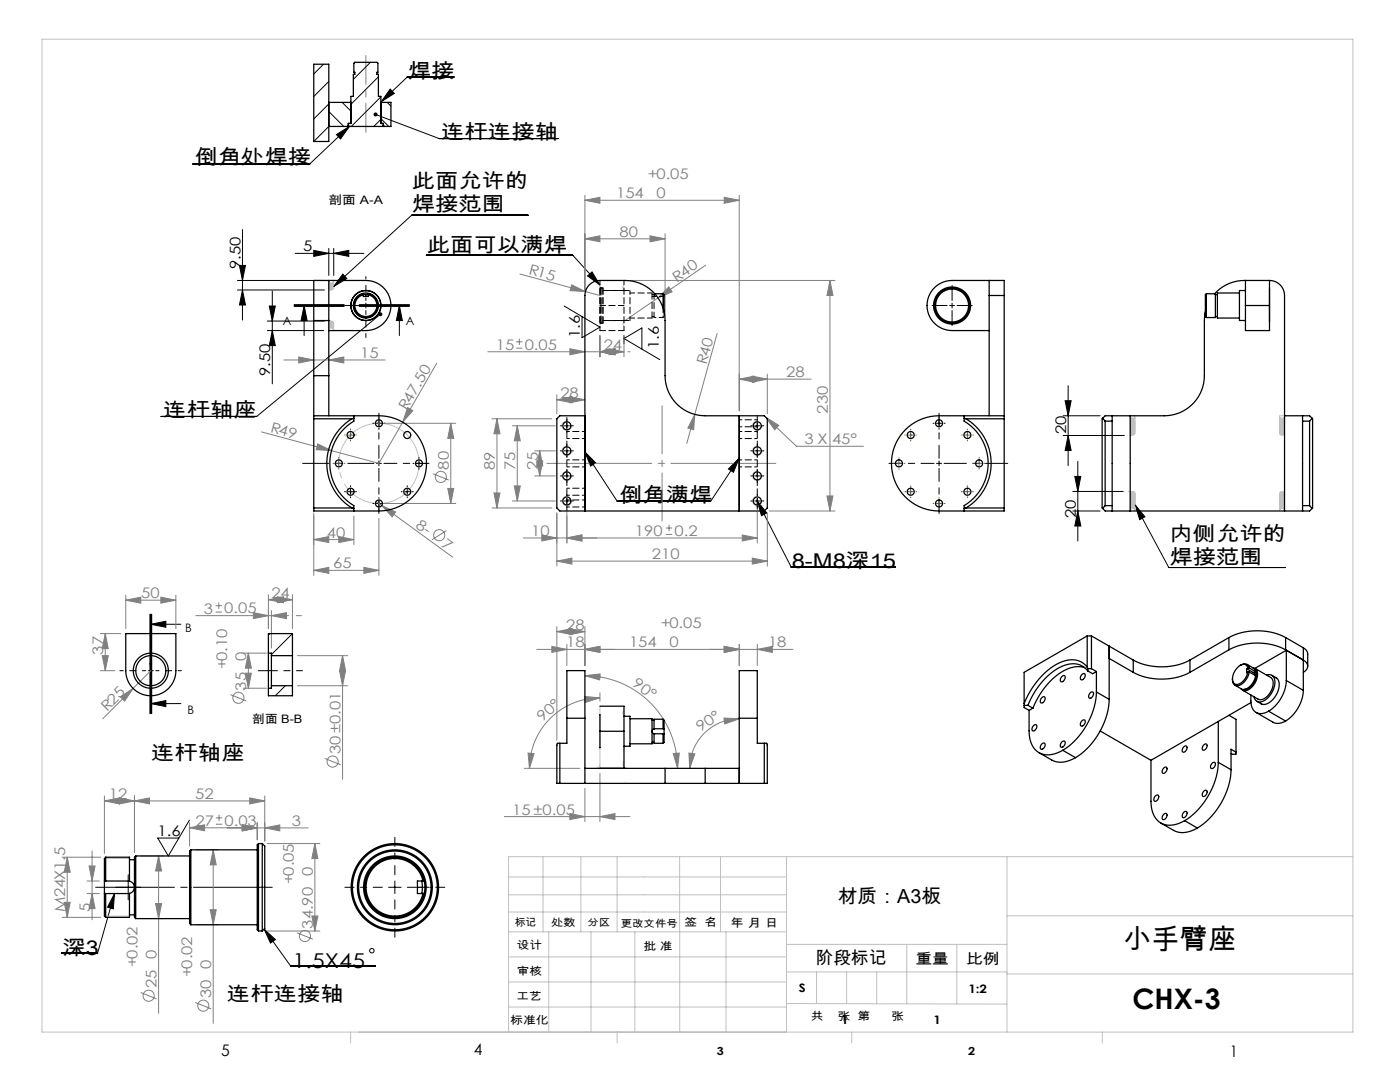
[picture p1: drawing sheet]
<svg xmlns="http://www.w3.org/2000/svg" width="279mm" height="216mm" viewBox="0 0 279 216" stroke-linecap="round" stroke-linejoin="round" font-family="sans-serif">
<g fill="none" stroke="#808080" stroke-width=".2">
<path d="M116.7 40l3-.6v1.2zM116.7 39v19M116.7 40h30.8M144.5 39.4l3 .6-3 .6zM147.5 39v43M103.8 54.7l15.9 4.3M114.1 56.8l2.7 1.4-3-.2zM116.7 47.7l3-.6v1.2zM116.7 47.7h16M125.7 56h40.9M129.7 47.1l3 .6-3 .6zM132.7 46.7v16.3"/>
<path d="M133.5 57.2l.6 1-2.8 1.2zM140.8 52.9l-16.1 11.1M165.6 56v46M165.6 56l.6 3h-1.2zM56.6 71.8h20.3M59.6 71.2l3 .6-3 .6zM65.6 71.8l3-.6v1.2zM87.2 72.5l-11.6 20-23.4-6.3M97.4 70.2h27.1M103 69.5h1.3M103 68.2h1.3M103.6 67.6v1.2"/>
<path d="M111.1 79.8l3-.6v1.2zM111.1 78.8v3.8M111.1 79.8h5.6M113.7 69.6l3 .6-3 .6zM113.7 79.2l3 .6-3 .6zM119.7 70.2l3-.6v1.2zM119.7 67v4.2M121.5 69.6l3 .6-3 .6zM124.5 67v4.2M125.3 70.2h.4M143.1 66.6l-6 21.9M147.5 75.7l3-.6v1.2z"/>
<path d="M147.5 75.7h14.4M150.1 75.1l3 .6-3 .6zM153.1 74.7v7.9M63.4 88.6l2.8 1.3-3.1-.2zM76.6 84.5h14.4M81.3 81.3l1.1 .6-2 2.3zM86.4 94.5l3.2 1.3M89.4 97.5h1.2l-.6 3zM90 84.5v16M90 84.5l.6 3h-1.2zM98.2 83.6h11.9M98.6 98.4h1.2l-.6 3z"/>
<path d="M99.2 83.6v17.8M99.2 83.6l.6 3h-1.2zM102.2 85h8.6M102.2 100h8.6M102.6 97h1.2l-.6 3zM103.2 85v15M103.2 85l.6 3h-1.2zM106.7 90h4.1M106.7 95h4.1M107.1 92h1.2l-.6 3zM107.7 90v5M107.7 90l.6 3h-1.2z"/>
<path d="M138.7 82.7l-.3 3-1.1-.3zM152.8 83.3l2.6 1.6-.8 .9zM152.8 83.3l6.2 5.8h13.3M165 99h1.2l-.6 3zM25.1 119.8l3-.6v1.2zM25.1 118.8v6.6M25.1 119.8h10M32.1 119.2l3 .6-3 .6zM35.1 118.8v6.6M53.6 119.7l3-.6v1.2zM53.6 118.7v6.7M53.6 119.7h4.8"/>
<path d="M55.4 119.1l3 .6-3 .6zM58.4 118.7v6.7M62.6 113.8l3-.6v1.2zM62.6 102.4v12.4M62.6 113.8h13M62.6 107.7l3-.6v1.2zM62.6 107.7h8M67.6 107.1l3 .6-3 .6zM70.6 103v5.7M72.6 113.2l3 .6-3 .6zM75.1 100.1l15.2 11.1M75.6 103.5v11.3"/>
<path d="M76.2 100.9l2.8 1.3-.7 .9zM76.6 100.5h14.4M89.1 105.9l-2.9 1.8M98.2 101.4h11.9M104.4 107.3h46.7M108.1 106.7l3 .6-3 .6zM111.1 112l3-.6v1.2zM111.1 112h42M111.1 102.4v10.6M113.1 107.3l3-.6v1.2zM113.1 102.3v6M132.9 106.6h1.3"/>
<path d="M132.9 105.4h1.3M133.5 104.7v1.3M148.1 106.7l3 .6-3 .6zM150.1 111.4l3 .6-3 .6zM151.1 102.2v6.1M153.1 102.4v10.6M153.5 102h13.1M20 126.4h4.1M20 133.8h2.9M20.4 130.8h1.2l-.6 3zM21 126.4l.6 3h-1.2zM21 126.4v7.4"/>
<path d="M24 139.1l2.6-1.7-1.7 2.5zM30.1 133.8l-9.6 9.6M39.1 122.8h18.5M43 122.1h1.3M43 120.9h1.3M43.7 120.2v1.3M46 138.6l3.2 1.3M48.6 137.3h4.6M48.6 130.3h4.6M49 134.3h1.2l-.6 3zM49.6 130.3v7M49.6 130.3l.6 3h-1.2z"/>
<path d="M50.6 122.2l3 .6-3 .6zM54.2 122.8l3-.6v1.2zM54.2 121.8v7.5M59.1 122.8h1.1M59.4 130.8h10M59.4 136.8h10M67.8 133.8h1.2l-.6 3zM68.4 130.8v24.7M68.4 130.8l.6 3h-1.2zM107.1 129.6h51.2M110.1 129l3 .6-3 .6zM111.1 126l3-.6v1.2z"/>
<path d="M111.1 125v22.7M111.1 126h5.6M113.1 128.6v4.2M113.7 125.4l3 .6-3 .6zM116.7 139l3 .3-2.9 .9zM116.7 134.8l3.1-.3-.1 1.2zM116.7 134.8a18.5 18.5 0 0 1 18.5 18.5M116.7 129.6l3-.6v1.2zM116.7 125v7.8M119.7 139.3a14.1 14.1 0 0 0-14 14M119.7 138.3v1.6M144.5 129l3 .6-3 .6z"/>
<path d="M147.5 128.6v4.2M151.1 129.6l3-.6v1.2zM151.1 128.6v4.2M20.8 159.8l3-.6v1.2zM20.8 158.8v11.5M20.8 159.8h32M23.8 159.2l3 .6-3 .6zM26.8 159.8l3-.6v1.2zM26.8 158.8v11.2M49.8 159.2l3 .6-3 .6zM52.8 158.8v9M64.8 151.3l3.2 1.3"/>
<path d="M104.7 153.3h11M105.4 150.3l1.2 .1-.9 2.9zM116.7 157.3v6.6M119.7 154.3v9.6M134.4 150.4l1.2-.1-.4 3zM137.5 150.3l1.2 .1-1.1 2.9zM144.5 143.3l3 .1-2.8 1.1zM147.5 143.4a9.9 9.9 0 0 0-9.9 9.9M12.4 171h7.7M13.4 171v12M13.4 171l.6 3h-1.2zM17.4 175.8h2.4"/>
<path d="M17.4 178.3h2.4M17.8 172.8h1.2l-.6 3zM18.4 169.8v13.7M18.4 178.3l.6 3h-1.2zM28.1 170.8h4.6M31.7 170.8l.6 3h-1.2zM31.7 170.8v31.4M37.8 165.2l3-.6v1.2zM37.8 165.2h23.7M37.8 164.2v4.6M39.1 169.6h4.4M42.5 169.6v34.6"/>
<path d="M42.5 169.6l.6 3h-1.2zM43.1 164.5h1.3M43.1 163.2h1.3M43.7 162.6v1.2M48.3 164.6l3 .6-3 .6zM51.3 164.2v3.4M52.8 165.2l3-.6v1.2zM53.3 168.3h10.5M62.8 168.3v17.5M62.8 168.3l.6 3h-1.2zM100.6 162.9h25.1M113.7 162.3l3 .6-3 .6z"/>
<path d="M119.7 162.9l3-.6v1.2zM12.4 183h7.7M12.8 180h1.2l-.6 3zM28.1 198l3.2 1.3M28.1 183.3h4.6M31.1 180.3h1.2l-.6 3zM39.1 184.5h4.4M41.9 181.5h1.2l-.6 3zM53.3 185.8h10.5M59.3 186.1l3.1 1.3M62.2 182.8h1.2l-.6 3zM39 200l3.2 1.3"/>
<circle cx="88" cy="95.2" r="1.11"/>
<circle cx="87.7" cy="106.8" r="1.11"/>
<circle cx="47.6" cy="139.2" r="1.11"/>
<circle cx="66.4" cy="152" r="1.11"/>
<circle cx="29.7" cy="198.7" r="1.11"/>
<circle cx="60.9" cy="186.8" r="1.11"/>
<circle cx="40.6" cy="200.7" r="1.11"/>
</g>
<g fill="none" stroke="#000" stroke-width=".2">
<path d="M77.9 17.8l.8 .8-2.6 1.7zM90.6 15.4h-9.3l-5.2 4.9M67.1 26.9l2.6-1.7-1.7 2.5zM69.7 25.2l-7.9 7.5h-23.3M74.9 22.8l12.7 4.8h23.7M47.4 57.9h17.4M47.4 56h17.2M47.8 53h1.2l-.6 3zM48.4 45.8v18.1M48.4 57.9l.6 3h-1.2zM54.3 58.1v18.5M58.9 50.6h13.7"/>
<path d="M62.6 50l3 .6-3 .6zM65.6 49.6v5.4M66.6 50.6l3-.6v1.2zM66.6 49.6v5.4M68.4 54.7l.8 .9-2.6 1.6zM85.1 50.9h29.2l5.4 6M105.4 43h-23.3l-15.5 14.2M117.3 55.1l.8-.8 1.6 2.6zM53.3 64.1h11.5M53.3 66h11.3M53.7 61.1h1.2l-.6 3zM54.3 66l.6 3h-1.2z"/>
<path d="M58.7 61h10M58.7 61.1h10M58.7 60.8h10M60.7 61l.6 3h-1.2zM60.7 61v6M71.7 61h10M71.7 61.1h10M71.7 60.8h10M73 60.5v1M75.9 62.7l-24.7 20.4h-19M79.7 61v6M79.7 61l.6 3h-1.2z"/>
<path d="M112.6 61.1l7.1 4.2-3.5 2.1v-4.2M124.5 67v1.6M128.1 69.7v-4.3l-3.6 2.2 7.2 4.2M189.5 61h1M190 60.5v1M212.6 80h1.2l-.6 3zM213.2 77v15.9M69.5 98.1h1M70 97.6v1M75.1 84.5h1M75.1 92.5h1M75.6 84v1"/>
<path d="M75.6 92v1M75.6 100v1M80.8 98.1h1M81.3 97.6v1M83.1 92.5h1M83.6 92v1M112.6 85h1M112.6 90h1M112.6 95h1M112.6 100h1M113.1 84.5v1M113.1 89.5v1"/>
<path d="M113.1 94.5v1M113.1 99.5v1M116.7 90.2l2.2 2.2-1 .6zM116.7 90.2l6.5 9.8h18.6l5.7-8.6M147.5 91.4l-1.1 2.8-1-.6zM150.6 85h1M150.6 90h1M150.6 95h1M150.6 100h1M151.1 100l6.8 13.2h20.7M151.1 100l1.9 2.4-1 .5zM151.1 84.5v1"/>
<path d="M151.1 89.5v1M151.1 94.5v1M151.1 99.5v1M186.9 84.5h1M186.9 92.5h1M187.4 84v1M187.4 92v1M212.2 86.9h12.2M212.2 83h7.4M213.2 86.9l.6 3h-1.2zM214.1 98.1h10.1M214.5 95.1h1.2l-.6 3z"/>
<path d="M215.1 92.1v15.9M75.1 100.5h1M214.1 102h5.5M215.1 102l.6 3h-1.2zM226.6 100.8l6.7 12.4h23.2M226.6 100.8l1.9 2.3-1.1 .6zM29.6 133.8h1M29.9 122.6v19.8M30.1 124.6h6M30.1 124.6l3-.6v1.2zM30.1 122.6v19.8M30.3 132.5v9.9z"/>
<path d="M30.3 122.6v9.9M30.1 140.4h6M30.1 140.4l3-.6v1.2zM22.9 178.3l-3.4 11.9h-7.2M22.9 178.3l-.3 3-1.1-.3zM24.3 177h2.5M25.6 175.8v2.5M37.8 163.7l-4.2 7.1-2.1-3.6h4.2M77.6 177h2.5M78.8 175.8v2.5M52.7 185.4l2.3 2.1-1 .7zM52.7 185.4l5.3 7.3h16.9"/>
<circle cx="74.2" cy="189.7" r=".44"/>
</g>
<path d="M83.3 90.1a8 8 0 0 0-13.4-3.2 8 8 0 0 0 3.7 13.3 8 8 0 0 0 9.8-9.7l-.1-.4" fill="none" stroke="#c0c0c0" stroke-width=".2" stroke-dasharray="30.5 1.3 1.3 1.3" stroke-dashoffset="7.3" stroke-linecap="butt"/>
<g fill="none" stroke="#c0c0c0" stroke-width=".2">
<path d="M8.4 7.8h261.6v198.1h-261.6zM70 19.9l-.2 .5M76 19.9l.2 .5M65.6 56h1a.5 .5 0 0 1-.5 .5 .5 .5 0 0 1-.5-.5zM65.6 56.2a.5 .5 0 0 0 .5 .5 .5 .5 0 0 0 .5-.5M65.6 56.4a.5 .5 0 0 0 .5 .5 .5 .5 0 0 0 .5-.5M65.6 56.6a.5 .5 0 0 0 .5 .5 .5 .5 0 0 0 .5-.5M65.6 56.8a.5 .5 0 0 0 .5 .5 .5 .5 0 0 0 .5-.5M65.6 57a.5 .5 0 0 0 .5 .5 .5 .5 0 0 0 .5-.5M65.6 57.2a.5 .5 0 0 0 .5 .5 .5 .5 0 0 0 .5-.5M65.6 57.4a.5 .5 0 0 0 .5 .5 .5 .5 0 0 0 .5-.5M65.8 57.9h.3"/>
<path d="M124.5 56.8a.66 .66 0 0 0-.1 .7 .66 .66 0 0 0 .5 .5M65.6 64.6a.5 .5 0 0 1 .5-.5 .5 .5 0 0 1 .5 .5M65.6 64.8a.5 .5 0 0 1 .5-.5 .5 .5 0 0 1 .5 .5M65.6 65a.5 .5 0 0 1 .5-.5 .5 .5 0 0 1 .5 .5M65.6 65.2a.5 .5 0 0 1 .5-.5 .5 .5 0 0 1 .5 .5M65.6 65.4a.5 .5 0 0 1 .5-.5 .5 .5 0 0 1 .5 .5M65.6 65.6a.5 .5 0 0 1 .5-.5 .5 .5 0 0 1 .5 .5M65.6 65.8a.5 .5 0 0 1 .5-.5 .5 .5 0 0 1 .5 .5M65.6 66a.5 .5 0 0 1 .5-.5 .5 .5 0 0 1 .5 .5M65.8 64.1h.3M124.9 64a.62 .62 0 0 0-.5 .4 .62 .62 0 0 0 .1 .6M113.1 84a.93 .93 0 0 0-.9 1 .93 .93 0 0 0 .9 .9 .93 .93 0 0 0 1-.9"/>
<path d="M113.1 89a.93 .93 0 0 0-.9 1 .93 .93 0 0 0 .9 .9 .93 .93 0 0 0 1-.9M113.1 94a.93 .93 0 0 0-.9 1 .93 .93 0 0 0 .9 .9 .93 .93 0 0 0 1-.9M113.1 99a.93 .93 0 0 0-.9 1 .93 .93 0 0 0 .9 .9 .93 .93 0 0 0 1-.9M151.1 84a.93 .93 0 0 0-.9 1 .93 .93 0 0 0 .9 .9 .93 .93 0 0 0 1-.9M151.1 89a.93 .93 0 0 0-.9 1 .93 .93 0 0 0 .9 .9 .93 .93 0 0 0 1-.9M151.1 94a.93 .93 0 0 0-.9 1 .93 .93 0 0 0 .9 .9 .93 .93 0 0 0 1-.9M151.1 99a.93 .93 0 0 0-.9 1 .93 .93 0 0 0 .9 .9 .93 .93 0 0 0 1-.9M225.2 98.1h.9M225.4 86.9h.7M225.6 83h.9a.48 .48 0 0 1-.5 .4 .48 .48 0 0 1-.4-.4zM225.6 98.6a.5 .5 0 0 1 .5-.5 .5 .5 0 0 1 .5 .5M225.6 98.8a.5 .5 0 0 1 .5-.5 .5 .5 0 0 1 .5 .5"/>
<path d="M225.6 99a.5 .5 0 0 1 .5-.5 .5 .5 0 0 1 .5 .5M225.6 99.2a.5 .5 0 0 1 .5-.5 .5 .5 0 0 1 .5 .5M225.6 99.4a.5 .5 0 0 1 .5-.5 .5 .5 0 0 1 .5 .5M225.6 99.6a.5 .5 0 0 1 .5-.5 .5 .5 0 0 1 .5 .5M225.6 99.8a.5 .5 0 0 1 .5-.5 .5 .5 0 0 1 .5 .5M225.6 100a.5 .5 0 0 1 .5-.5 .5 .5 0 0 1 .5 .5M225.6 83.2a.48 .48 0 0 0 .4 .4 .48 .48 0 0 0 .5-.4M225.6 83.4a.48 .48 0 0 0 .4 .4 .48 .48 0 0 0 .5-.4M225.6 83.6a.48 .48 0 0 0 .4 .4 .48 .48 0 0 0 .5-.4M225.6 83.8a.48 .48 0 0 0 .4 .4 .48 .48 0 0 0 .5-.4M225.6 84a.48 .48 0 0 0 .4 .4 .48 .48 0 0 0 .5-.4M225.6 84.1a.48 .48 0 0 0 .4 .5 .48 .48 0 0 0 .5-.5"/>
<path d="M225.6 84.3a.48 .48 0 0 0 .4 .5 .48 .48 0 0 0 .5-.5M225.6 84.5a.48 .48 0 0 0 .4 .5 .48 .48 0 0 0 .5-.5M225.6 84.7a.48 .48 0 0 0 .4 .5 .48 .48 0 0 0 .5-.5M225.6 84.9a.48 .48 0 0 0 .4 .5 .48 .48 0 0 0 .5-.5M225.6 85.1a.48 .48 0 0 0 .5 .5 .48 .48 0 0 0 .4-.5M225.6 85.3a.48 .48 0 0 0 .5 .5 .48 .48 0 0 0 .4-.5M225.6 85.5a.48 .48 0 0 0 .5 .5 .48 .48 0 0 0 .4-.5M225.6 85.7a.48 .48 0 0 0 .5 .5 .48 .48 0 0 0 .4-.5M225.6 85.9a.48 .48 0 0 0 .5 .5 .48 .48 0 0 0 .4-.5M225.6 86.1a.48 .48 0 0 0 .5 .5 .48 .48 0 0 0 .4-.5M225.6 86.3a.48 .48 0 0 0 .5 .5 .48 .48 0 0 0 .4-.5M255.4 100a.5 .5 0 0 1 .5-.5 .5 .5 0 0 1 .5 .5"/>
<path d="M255.4 99.8a.5 .5 0 0 1 .5-.5 .5 .5 0 0 1 .5 .5M255.4 99.6a.5 .5 0 0 1 .5-.5 .5 .5 0 0 1 .5 .5M255.4 99.4a.5 .5 0 0 1 .5-.5 .5 .5 0 0 1 .5 .5M255.4 99.2a.5 .5 0 0 1 .5-.5 .5 .5 0 0 1 .5 .5M255.4 99a.5 .5 0 0 1 .5-.5 .5 .5 0 0 1 .5 .5M255.4 98.8a.5 .5 0 0 1 .5-.5 .5 .5 0 0 1 .5 .5M255.4 98.6a.5 .5 0 0 1 .5-.5 .5 .5 0 0 1 .5 .5M255.4 86.4a.5 .5 0 0 0 .5 .5 .5 .5 0 0 0 .5-.5M255.4 86.2a.5 .5 0 0 0 .5 .5 .5 .5 0 0 0 .5-.5M255.4 86a.5 .5 0 0 0 .5 .5 .5 .5 0 0 0 .5-.5M255.4 85.8a.5 .5 0 0 0 .5 .5 .5 .5 0 0 0 .5-.5M255.4 85.6a.5 .5 0 0 0 .5 .5 .5 .5 0 0 0 .5-.5"/>
<path d="M255.4 85.4a.5 .5 0 0 0 .5 .5 .5 .5 0 0 0 .5-.5M255.4 85.2a.5 .5 0 0 0 .5 .5 .5 .5 0 0 0 .5-.5M255.4 85a.5 .5 0 0 0 .5 .5 .5 .5 0 0 0 .5-.5M255.4 84.8a.5 .5 0 0 0 .5 .5 .5 .5 0 0 0 .5-.5M255.4 84.6a.5 .5 0 0 0 .5 .5 .5 .5 0 0 0 .5-.5M255.4 84.4a.5 .5 0 0 0 .5 .5 .5 .5 0 0 0 .5-.5M255.4 84.2a.5 .5 0 0 0 .5 .5 .5 .5 0 0 0 .5-.5M255.4 84a.5 .5 0 0 0 .5 .5 .5 .5 0 0 0 .5-.5M255.4 83.8a.5 .5 0 0 0 .5 .5 .5 .5 0 0 0 .5-.5M255.4 83.6a.5 .5 0 0 0 .5 .5 .5 .5 0 0 0 .5-.5M255.4 83.4a.5 .5 0 0 0 .5 .5 .5 .5 0 0 0 .5-.5M255.4 83.2a.5 .5 0 0 0 .5 .5 .5 .5 0 0 0 .5-.5"/>
<path d="M255.4 83h1a.5 .5 0 0 1-.5 .5 .5 .5 0 0 1-.5-.5zM225.6 100.2a.5 .5 0 0 1 .5-.5 .5 .5 0 0 1 .5 .5M225.6 100.4a.5 .5 0 0 1 .5-.5 .5 .5 0 0 1 .5 .5M225.6 100.6a.5 .5 0 0 1 .5-.5 .5 .5 0 0 1 .5 .5M225.6 100.8a.5 .5 0 0 1 .5-.5 .5 .5 0 0 1 .5 .5M225.6 101a.5 .5 0 0 1 .5-.5 .5 .5 0 0 1 .5 .5M225.6 101.2a.5 .5 0 0 1 .5-.5 .5 .5 0 0 1 .5 .5M225.6 101.4a.5 .5 0 0 1 .5-.5 .5 .5 0 0 1 .5 .5M225.6 101.6a.5 .5 0 0 1 .5-.5 .5 .5 0 0 1 .5 .5M225.6 101.8a.5 .5 0 0 1 .5-.5 .5 .5 0 0 1 .5 .5M225.6 102a.5 .5 0 0 1 .5-.5 .5 .5 0 0 1 .5 .5M255.4 102a.5 .5 0 0 1 .5-.5 .5 .5 0 0 1 .5 .5"/>
<path d="M255.4 101.8a.5 .5 0 0 1 .5-.5 .5 .5 0 0 1 .5 .5M255.4 101.6a.5 .5 0 0 1 .5-.5 .5 .5 0 0 1 .5 .5M255.4 101.4a.5 .5 0 0 1 .5-.5 .5 .5 0 0 1 .5 .5M255.4 101.2a.5 .5 0 0 1 .5-.5 .5 .5 0 0 1 .5 .5M255.4 101a.5 .5 0 0 1 .5-.5 .5 .5 0 0 1 .5 .5M255.4 100.8a.5 .5 0 0 1 .5-.5 .5 .5 0 0 1 .5 .5M255.4 100.6a.5 .5 0 0 1 .5-.5 .5 .5 0 0 1 .5 .5M255.4 100.4a.5 .5 0 0 1 .5-.5 .5 .5 0 0 1 .5 .5M255.4 100.2a.5 .5 0 0 1 .5-.5 .5 .5 0 0 1 .5 .5M119.7 140.9v12.4M119.7 152.4a.85 .85 0 0 1-.8 .9M124.5 151.9a.87 .87 0 0 0 .6 1.4"/>
<path d="M124.5 141.8a.66 .66 0 0 0-.2 .7 .66 .66 0 0 0 .6 .4M124.9 148.9l-.3 .3-.1 .4M20.8 171.3h5M101.5 178.5h55.5M101.5 175h55.5M108.4 170.9v15M115.9 170.9v15M123.2 170.9v15M135.6 170.9v15M143.8 170.9v15M157 170.9v35M201 170.9v35"/>
<path d="M270 170.9h-168.5v35M20.8 182.8h5M101.5 195.9h55.5M101.5 190.9h55.5M101.5 185.9h55.5M101.5 182h55.5M109.5 185.9v20M118 185.9v20M126.7 185.9v20M135.7 185.9v20M144.9 185.9v20M157 188.4h44"/>
<path d="M157 193.9h44M163 193.9v6.4M169 193.9v6.4M175 193.9v6.4M181 188.4v11.9M191 188.4v11.9M201 194.3h69M201 182.7h69M70 205.9v2.2M101.5 200.9h55.5M123.2 205.9v2.2M157 200.2l44 .2"/>
<path d="M170 205.9v2.2M220 205.9v2.2"/>
</g>
<path d="M30.1 132.8v-7.3" fill="none" stroke="#000" stroke-width=".2" stroke-dasharray="30.5 1.3 1.3 1.3" stroke-dashoffset="28.7"/>
<path d="M29.1 133.8h-5.2M31.1 133.8h5.1" fill="none" stroke="#000" stroke-width=".2" stroke-dasharray="30.5 1.3 1.3 1.3" stroke-dashoffset="29.8"/>
<path d="M30.1 134.8v6.2M54.2 133.8h6.2" fill="none" stroke="#000" stroke-width=".2" stroke-dasharray="30.5 1.3 1.3 1.3" stroke-dashoffset="29.3"/>
<g fill="none" stroke="#000" stroke-width=".2" stroke-dasharray="30.5 1.3 1.3 1.3">
<path d="M190 60v-3M189 61h-3M190 62v3M191 61h3M69 98.1h-.2M70 97.1v-.2M70 99.1v.2M71 98.1h.2M74.6 84.5h-.2M75.6 99.5v-.2M75.6 83.5v-.2M75.6 85.5v.2"/>
<path d="M76.6 84.5h.2M80.3 98.1h-.2M81.3 97.1v-.2M81.3 99.1v.2M82.3 98.1h.2M82.6 92.5h-.2M83.6 91.5v-.2M83.6 93.5v.2M84.6 92.5h.2M112.1 85h-.3M112.1 90h-.3M112.1 95h-.3"/>
<path d="M112.1 100h-.3M113.1 84v-.3M113.1 86v.3M113.1 89v-.3M113.1 91v.3M113.1 94v-.3M113.1 96v.3M113.1 99v-.3M114.1 85h.3M114.1 90h.3M114.1 95h.3M114.1 100h.3"/>
<path d="M150.1 85h-.3M150.1 90h-.3M150.1 95h-.3M150.1 100h-.3M151.1 84v-.3M151.1 86v.3M151.1 89v-.3M151.1 91v.3M151.1 94v-.3M151.1 96v.3M151.1 99v-.3M152.1 85h.3"/>
<path d="M152.1 90h.3M152.1 95h.3M152.1 100h.3M186.4 84.5h-.2M187.4 83.5v-.2M187.4 85.5v.2M188.4 84.5h.2M74.6 100.5h-.2M75.6 101.5v.2M76.6 100.5h.2M113.1 101v.3M151.1 101v.3"/>
<path d="M54.2 133.8h-2.6M24.3 177h-1.2M25.6 175.8v-1.3M25.6 178.3v1.2M26.8 177h1.3"/>
</g>
<path d="M73 60v-4.8" fill="none" stroke="#000" stroke-width=".2" stroke-dasharray="30.5 1.3 1.3 1.3" stroke-dashoffset="30"/>
<path d="M72 61h-10.3" fill="none" stroke="#000" stroke-width=".2" stroke-dasharray="30.5 1.3 1.3 1.3" stroke-dashoffset="27.2"/>
<path d="M73 62v5.3M74 61h5.3" fill="none" stroke="#000" stroke-width=".2" stroke-dasharray="30.5 1.3 1.3 1.3" stroke-dashoffset="29.7"/>
<path d="M75.6 91.5v-9M75.6 93.5v9M76.6 92.5h9M186.4 92.5h-9M187.4 91.5v-9M187.4 93.5v9" fill="none" stroke="#000" stroke-width=".2" stroke-dasharray="30.5 1.3 1.3 1.3" stroke-dashoffset="27.9"/>
<path d="M74.6 92.5h-14.2" fill="none" stroke="#000" stroke-width=".2" stroke-dasharray="30.5 1.3 1.3 1.3" stroke-dashoffset="25.3"/>
<path d="M19.1 177h35.2" fill="none" stroke="#000" stroke-width=".2" stroke-dasharray="30.5 1.3 1.3 1.3" stroke-dashoffset="14.8"/>
<path d="M188.4 92.5h12.7" fill="none" stroke="#000" stroke-width=".2" stroke-dasharray="30.5 1.3 1.3 1.3" stroke-dashoffset="26"/>
<path d="M76.3 177h-7.5M78.8 174.5v-7.4M78.8 179.5v7.5M81.3 177h7.5" fill="none" stroke="#000" stroke-width=".2" stroke-dasharray="30.5 1.3 1.3 1.3" stroke-dashoffset="28.6"/>
<path d="M30.1 122.6v19.8" fill="none" stroke="#000" stroke-width=".2" stroke-dasharray="6.3 1.3 1.3 1.3 5.1" stroke-dashoffset=".9"/>
<path d="M58.7 61h23" fill="none" stroke="#000" stroke-width=".2" stroke-dasharray="6.3 1.3 1.3 1.3 5.1" stroke-dashoffset="-.7"/>
<g fill="none" stroke="#808000" stroke-width=".2" stroke-dasharray="30.5 1.3 1.3 1.3">
<path d="M66.6 92.5h-.2M67.6 91.5v-.2M67.6 93.5v.2M68.6 92.5h.2M69 86.8h-.2M70 85.8v-.2M70 87.8v.2M71 86.8h.2M74.6 84.5h-.2M75.6 83.5v-.2M75.6 85.5v.2M76.6 84.5h.2"/>
<path d="M178.4 92.5h-.2M179.4 91.5v-.2M179.4 93.5v.2M180.4 92.5h.2M180.8 98.1h-.2M180.8 86.8h-.2M181.8 97.1v-.2M181.8 99.1v.2M181.8 85.8v-.2M181.8 87.8v.2M182.8 98.1h.2M182.8 86.8h.2"/>
<path d="M187.4 99.5v-.2M192.1 98.1h-.2M192.1 86.8h-.2M193.1 97.1v-.2M193.1 99.1v.2M193.1 85.8v-.2M193.1 87.8v.2M194.1 98.1h.2M194.1 86.8h.2M194.4 92.5h-.2M195.4 91.5v-.2M195.4 93.5v.2"/>
<path d="M196.4 92.5h.2M186.4 100.5h-.2M187.4 101.5v.2M188.4 100.5h.2"/>
</g>
<g fill="none" stroke="#808000" stroke-width=".2">
<path d="M67.1 92.5h1M67.6 92v1M69.5 86.8h1M70 86.3v1M75.1 84.5h1M75.6 84v1M178.9 92.5h1M179.4 92v1M181.3 86.8h1M181.3 98.1h1M181.8 86.3v1M181.8 97.6v1"/>
<path d="M187.4 100v1M192.6 86.8h1M192.6 98.1h1M193.1 86.3v1M193.1 97.6v1M194.9 92.5h1M195.4 92v1M186.9 100.5h1"/>
</g>
<path d="M132.1 81v23" fill="none" stroke="#808080" stroke-width=".2" stroke-dasharray="30.5 1.3 1.3 1.3" stroke-dashoffset="20.9"/>
<path d="M109.1 92.5h45.7" fill="none" stroke="#808080" stroke-width=".2" stroke-dasharray="30.5 1.3 1.3 1.3" stroke-dashoffset="9.5"/>
<path d="M73 26.4v-15.3" fill="none" stroke="#808080" stroke-width=".2" stroke-dasharray="30.5 1.3 1.3 1.3" stroke-dashoffset="24.7"/>
<g fill="#000">
<path d="M48.4 57.9l.6 3h-1.2zM47.8 53h1.2l-.6 3zM213.2 86.9l.6 3h-1.2zM212.6 80h1.2l-.6 3z"/>
<path d="M66.6 50.6l3-.6v1.2zM62.6 50l3 .6-3 .6z"/>
<path d="M53.7 61.1h1.2l-.6 3zM54.3 66l.6 3h-1.2zM214.5 95.1h1.2l-.6 3zM215.1 102l.6 3h-1.2z"/>
<path d="M116.7 90.2l2.2 2.2-1 .6zM147.5 91.4l-1.1 2.8-1-.6zM60.7 61l.6 3h-1.2zM79.7 61l.6 3h-1.2z"/>
<path d="M151.1 100l1.9 2.4-1 .5zM117.3 55.1l.8-.8 1.6 2.6zM68.4 54.7l.8 .9-2.6 1.6zM75.7 62.4a.4 .4 0 0 0-.1 .6 .4 .4 0 0 0 .6 0 .4 .4 0 0 0 0-.5l-.3 .2 .3-.2-.2-.2zM77.9 17.8l.8 .8-2.6 1.7zM67.1 26.9l2.6-1.7-1.7 2.5zM74.7 22.5l-.1 .2 .3 .1-.3-.1a.4 .4 0 0 0 .4 .5 .4 .4 0 0 0 .3-.5 .4 .4 0 0 0-.6-.2zM226.6 100.8l1.9 2.3-1.1 .6zM52.7 185.4l2.3 2.1-1 .7zM22.9 178.3l-.3 3-1.1-.3z"/>
<path d="M30.1 124.6l3-.6v1.2zM30.1 140.4l3-.6v1.2z"/>
</g>
<g fill="#808080">
<path d="M63.4 88.6l2.8 1.3-3.1-.2z"/>
<path d="M114.1 56.8l2.7 1.4-3-.2z"/>
<path d="M133.5 57.2l.6 1-2.8 1.2z"/>
<path d="M24 139.1l2.6-1.7-1.7 2.5z"/>
<path d="M81.3 81.3l1.1 .6-2 2.3z"/>
<path d="M138.7 82.7l-.3 3-1.1-.3z"/>
<path d="M76.2 100.9l2.8 1.3-.7 .9z"/>
<path d="M116.7 139l3 .3-2.9 .9zM105.4 150.3l1.2 .1-.9 2.9z"/>
<path d="M89.4 97.5h1.2l-.6 3zM90 84.5l.6 3h-1.2z"/>
<path d="M113.7 162.3l3 .6-3 .6zM119.7 162.9l3-.6v1.2z"/>
<path d="M134.4 150.4l1.2-.1-.4 3zM116.7 134.8l3.1-.3-.1 1.2z"/>
<path d="M113.1 107.3l3-.6v1.2zM108.1 106.7l3 .6-3 .6z"/>
<path d="M150.1 111.4l3 .6-3 .6zM111.1 112l3-.6v1.2z"/>
<path d="M119.7 70.2l3-.6v1.2zM113.7 69.6l3 .6-3 .6zM121.5 69.6l3 .6-3 .6zM119.7 70.2l3-.6v1.2z"/>
<path d="M151.1 129.6l3-.6v1.2zM144.5 129l3 .6-3 .6z"/>
<path d="M32.1 119.2l3 .6-3 .6zM25.1 119.8l3-.6v1.2zM54.2 122.8l3-.6v1.2zM50.6 122.2l3 .6-3 .6zM55.4 119.1l3 .6-3 .6zM53.6 119.7l3-.6v1.2z"/>
<path d="M152.8 83.3l2.6 1.6-.8 .9zM20.8 159.8l3-.6v1.2zM23.8 159.2l3 .6-3 .6zM48.3 164.6l3 .6-3 .6zM52.8 165.2l3-.6v1.2zM37.8 165.2l3-.6v1.2zM48.3 164.6l3 .6-3 .6zM26.8 159.8l3-.6v1.2zM49.8 159.2l3 .6-3 .6z"/>
<path d="M144.5 143.3l3 .1-2.8 1.1zM137.5 150.3l1.2 .1-1.1 2.9z"/>
<path d="M98.6 98.4h1.2l-.6 3zM99.2 83.6l.6 3h-1.2z"/>
<path d="M49 134.3h1.2l-.6 3zM49.6 130.3l.6 3h-1.2zM165.6 56l.6 3h-1.2zM165 99h1.2l-.6 3zM31.1 180.3h1.2l-.6 3zM31.7 170.8l.6 3h-1.2zM41.9 181.5h1.2l-.6 3zM42.5 169.6l.6 3h-1.2z"/>
<path d="M107.7 90l.6 3h-1.2zM107.1 92h1.2l-.6 3zM103.2 85l.6 3h-1.2zM102.6 97h1.2l-.6 3z"/>
<path d="M21 126.4l.6 3h-1.2zM20.4 130.8h1.2l-.6 3zM68.4 130.8l.6 3h-1.2zM67.8 133.8h1.2l-.6 3zM13.4 171l.6 3h-1.2zM12.8 180h1.2l-.6 3zM62.8 168.3l.6 3h-1.2zM62.2 182.8h1.2l-.6 3zM17.8 172.8h1.2l-.6 3zM18.4 178.3l.6 3h-1.2z"/>
<path d="M116.7 40l3-.6v1.2zM144.5 39.4l3 .6-3 .6zM116.7 47.7l3-.6v1.2zM129.7 47.1l3 .6-3 .6zM147.5 75.7l3-.6v1.2zM150.1 75.1l3 .6-3 .6zM111.1 79.8l3-.6v1.2zM113.7 79.2l3 .6-3 .6zM110.1 129l3 .6-3 .6zM116.7 129.6l3-.6v1.2z"/>
<path d="M113.1 107.3l3-.6v1.2zM148.1 106.7l3 .6-3 .6zM62.6 107.7l3-.6v1.2zM67.6 107.1l3 .6-3 .6zM59.6 71.2l3 .6-3 .6zM65.6 71.8l3-.6v1.2z"/>
<path d="M116.7 129.6l3-.6v1.2zM144.5 129l3 .6-3 .6zM111.1 126l3-.6v1.2zM113.7 125.4l3 .6-3 .6z"/>
<path d="M62.6 113.8l3-.6v1.2zM72.6 113.2l3 .6-3 .6z"/>
</g>
<g fill="none" stroke="#000" stroke-width=".25">
<path d="M62.6 12.8h3v15.4h-3zM65.6 25.2h3.7M65.6 20.4h4.4M69.3 25.2h.4M69.5 25v-.4h.5v-5.4h.5v-4.4h.3v-.4h-.2v-1.8l.2-.2h4.4l.2 .2v1.8h-.2v.4h.3v4.4h.5v5.4h.5v.4M69.5 25l-.2 .2M69.5 25h.1M69.5 25l.2 .2M69.5 24.6v.4M69.7 25.2h6.6M70 20.4v4.2M76 20.4h2v4.8h-1.3"/>
<path d="M76 20.4v4.2M76.3 25.2h.4M76.5 24.6v.4M76.5 25l-.2 .2M76.5 25h.1M76.5 25l.2 .2M65.6 56v8M72.5 58.8a2.2 2.2 0 0 0-1.3 3.4 2.2 2.2 0 0 0 3.6 0 2.2 2.2 0 0 0-1.3-3.4M72.5 58.8v-.2a2.4 2.4 0 0 0-1.5 3.7 2.4 2.4 0 0 0 4 0 2.4 2.4 0 0 0-1.5-3.7v.2M72.5 58.8v.4h1v-.4M73 58.8h.5M73 58.8h-.5"/>
<path d="M73 58.8v.4M130.7 58.6h1.6M132.3 58.6v2.9M132.3 58.6a2.39 2.39 0 0 1 .2 1.7v1.9M197.4 56v3M197.4 59v24M197.4 59h3M200.4 59v-3h-10.4a5 5 0 0 0-5 5 5 5 0 0 0 5 5h7.4M200.4 59v43h-13a9.5 9.5 0 0 1-9.5-9.5 9.5 9.5 0 0 1 9.5-9.5h13M240.8 58.6v4.8M240.8 58.6h1.8v4.8h-1.8M240.8 58.6a2.39 2.39 0 0 0-.2 1.7v1.6a1.72 1.72 0 0 0 .2 1.5"/>
<path d="M243 58.8h-.4M247.4 58.5h-4.4v5h4.4M248.6 58h-1.2v6h1.2M248.6 56v5M253.4 56v5M253.4 56h-5a8 8 0 0 0-6 2.6M253.4 56a3 3 0 0 1 3 3v24M253.4 57.7h.1M253.4 57.7v6.6M62.6 64v-8h10.4a5 5 0 0 1 5 5 5 5 0 0 1-5 5h-7.4M62.6 75v8M62.6 75h3"/>
<path d="M62.6 64h3M62.6 64v11M65.6 75v8M65.6 64v11M240.6 62.2l-.2 1.8v11a8 8 0 0 1-8 8h-11.8l-.6 .6v17.8l.6 .6h40.8l.6-.6v-17.8l-.6-.6h-5M242.6 63.2h.4M248.6 61v5h4.8v-5M248.6 61h4.8M253.4 64.3h.1M62.6 83h13a9.5 9.5 0 0 1 9.5 9.5 9.5 9.5 0 0 1-9.5 9.5h-13zM62.6 83.6h7.6M70.2 83.6a10.4 10.4 0 0 0 0 17.8"/>
<path d="M70.6 83v1a9.8 9.8 0 0 0 0 16.9v1.1M70.6 83.5l-.4 .1M116.7 83h-5l-.6 .6v17.8l.6 .6h40.8l.6-.6v-17.8l-.6-.6h-11.8a8 8 0 0 1-8-8v-11a8 8 0 0 0-8-8h-5a3 3 0 0 0-3 3v43M147.5 83v19M192.4 83v1a9.8 9.8 0 0 1 0 16.9v1.1M192.4 83.5l.4 .1M192.8 83.6a10.4 10.4 0 0 1 0 17.8M192.8 83.6h7.6M220.1 83.5l.5 .5M220.6 84v16.9M220.6 84h1.4M222 83v19"/>
<path d="M225.6 83v19M256.4 83v19M260 83v19M260 84h1.4M261.4 84v16.9M261.9 83.5l-.5 .5M62.6 101.4h7.6M70.2 101.4l.4 .1M192.8 101.4h7.6M192.8 101.4l-.4 .1M220.6 100.9h1.4M220.6 100.9l-.5 .6"/>
<path d="M260 100.9h1.4M261.4 100.9l.5 .6M25.1 126.4h10v7.4a5 5 0 0 1-5 5 5 5 0 0 1-5-5zM53.6 130.3v7M53.6 130.3v-3.9h4.8v4.4M53.6 130.3h.6v.5M54.2 130.8v6M54.2 136.8v.5h-.6M54.2 130.8h4.2M54.2 136.8h4.2M58.4 130.8v6M58.4 136.8v2h-4.8v-1.5"/>
<path d="M207.9 139.2l.3-.2a.58 .58 0 0 1 .4 .6 .58 .58 0 0 1-.4 .5l-.3 .2a.58 .58 0 0 1-.3-.6 .58 .58 0 0 1 .3-.5zM211.9 135l.3-.2a.58 .58 0 0 1 .4 .5 .58 .58 0 0 1-.4 .6l-.3 .2a.58 .58 0 0 1-.3-.6 .58 .58 0 0 1 .3-.5zM215.9 134.6l.3-.2a.58 .58 0 0 1 .4 .5 .58 .58 0 0 1-.4 .6l-.3 .2a.58 .58 0 0 1-.3-.6 .58 .58 0 0 1 .3-.5zM216.5 133.2a6.1 6.1 0 0 0-5.8 1.7 16.1 16.1 0 0 0-4.6 6.4M217 133.1a4.2 4.2 0 0 0-5.4-.9 15.3 15.3 0 0 0-7.2 8.2M217 133.1l.1 .3M217 126.9v6.2M217 126.9h.8M217 126.9l-12.6 7.3v7l1 .6M217.1 133.9a3.9 3.9 0 0 0-5.1-1 14.4 14.4 0 0 0-6.9 7.8M217.1 133.9l1 .5 .7-.4M217.1 133.4h.7"/>
<path d="M217.1 133.4v.5M217.6 138.2l.3-.1a.58 .58 0 0 1 .4 .5 .58 .58 0 0 1-.4 .5l-.3 .2a.58 .58 0 0 1-.4-.5 .58 .58 0 0 1 .4-.6zM217.8 126.9l8.4 4.8M217.8 133.4l1 .6M217.8 126.9v6.5M218.8 138.1a14.8 14.8 0 0 1-6.7 11.6M218.8 138.1l2.6 1.4M218.8 134v4.1M221.4 139.5a14.8 14.8 0 0 1-6.8 11.7M221.4 131.4l4.8 2.8M221.4 128.9v10.6M226.2 134.2a12.5 12.5 0 0 0 11.3 0"/>
<path d="M226.2 131.7a12.5 12.5 0 0 0 11.3 0M226.2 131.7v2.5M237.5 131.7v2.5M245.3 129.7a12.5 12.5 0 0 1 11.3 0M245.3 127.2a12.5 12.5 0 0 1 11.3 0M245.3 129.7l-7.8 4.5M245.3 127.2v2.5M245.3 127.2l-7.8 4.5M247.5 132.8a1.05 1.05 0 0 1 1.8 .5M248.8 133.4v.8l.2-.1M248.8 133.4l1.3 .8M248.9 132.6l1.3 .8 .4 .6"/>
<path d="M249 133.3a.94 .94 0 0 0-.6-.7 .94 .94 0 0 0-1 .2 2.82 2.82 0 0 0-1.1 3.5 1.39 1.39 0 0 0 1.9-.5l.6-1 .2-.7M249 133.3l-.2 .1M249.3 134.1a2.95 2.95 0 0 1-2.7 2.7l-.5-.5-.1-.8M249.3 133.3h-.3M249.3 134.1h-.3M249.3 133.3l1.2 .7M249.3 134.1l1.2 .7M249.6 138.7v1.2a2.16 2.16 0 0 0 1.1 2.3 2.16 2.16 0 0 0 2.5-.3M250.1 133.3a1.19 1.19 0 0 1 .9 1.6 3.2 3.2 0 0 1-2.7 2.9l-.6-.4M250.1 134.2l.4 .6M250.5 134.8a3.1 3.1 0 0 1-2.3 2.8l-1.7-.9M250.5 134h.1"/>
<path d="M250.5 134l-.4 .2M250.5 133.9l.3 .7M250.6 134l-.1 .1 .3 .5M250.8 134.6a2.95 2.95 0 0 1-2.4 2.9M250.8 134.6l-.2 .3M250.8 134.6l-.3 .2M250.8 139.9l1 .6M252.8 134.7a1.24 1.24 0 0 1 1.6 1.4 4.3 4.3 0 0 1-2.8 4l-.8-.2-.5-.9M253.8 134.8l1 .5M254.5 135.2a1.79 1.79 0 0 1 .7 2.4 3.6 3.6 0 0 1-3.2 2.9l-.4-.1M256.6 129.7l3.5 2a1.29 1.29 0 0 1 .9 1.2 1.29 1.29 0 0 1-.9 1.3M256.6 127.2v2.5"/>
<path d="M256.6 127.2l3.5 2.1M256.7 135.8v-6.1l-6.2 3.7 3.1 1.8a2.24 2.24 0 0 1-.1 3 2.1 2.1 0 0 1-2.4 1.3l-3.1-1.8M256.7 135.8a7.8 7.8 0 0 1-3.5 6.1M256.7 135.8l3.4 2M260.1 137.8a7.8 7.8 0 0 1-3.5 6.1M260.1 129.3l.6 .4 .2 .5 .1 2.7M260.1 129.3v8.5M111.7 148.3v8M113.1 143.3v-9.5h3.6v9.5M113.1 143.3v5h-1.9l-.1 .4v7.6h5.6M113.1 143.3h3.6M116.7 153.3h16"/>
<path d="M116.7 156.3h16M116.7 143.3v13M119.7 142.6v3.3M119.7 145.9v3.3M119.7 149.2h.1M119.7 140.9h4.8v5M119.7 142.6h.1M119.7 145.9h4.8M124.5 142.9h1.2v6h-1.2M124.5 145.9v7.4M125.7 143.4h4.4v5h-4.4M130.1 148.1h.4"/>
<path d="M130.1 143.7h.4M130.5 146.4v1.9h1.8M130.5 145.4a.5 .5 0 0 0-.4 .5 .5 .5 0 0 0 .4 .5M130.5 146.4h1.8M132.3 143.5v1.9M132.3 146.4v1.9M132.3 143.5h-1.8v1.9M132.3 143.5a1.82 1.82 0 0 1 .2 1.5v.4M132.3 146.4h.2M132.3 145.4h.2M132.3 145.4h-1.8M132.5 146.4v.4a1.82 1.82 0 0 1-.2 1.5"/>
<path d="M132.5 145.4v1M132.7 153.3h8M132.7 156.3h8M132.7 153.3v3M140.7 153.3h6.8M140.7 153.3v3M147.5 143.3v-9.5h3.6v9.5M147.5 143.3v13M147.5 143.3h3.6M151.1 143.3v5h1.9l.1 .4v7.6h-12.4M152.5 148.3v8M205.1 140.7l-.7 .1"/>
<path d="M205.1 140.7l1 .6M205.4 141.8v4a4.4 4.4 0 0 0 2.8 4.7l1.6 .1 1.1-.3 1.2-.6M206.1 141.3l-.7 .5M206.3 144.8l.3-.2a.58 .58 0 0 1 .4 .5 .58 .58 0 0 1-.4 .6l-.3 .2a.58 .58 0 0 1-.4-.6 .58 .58 0 0 1 .4-.5zM207.3 150.2l2.6 1.5a4.7 4.7 0 0 0 4.7-.5M207.9 148.4l.3-.1a.58 .58 0 0 1 .4 .5 .58 .58 0 0 1-.4 .5l-.3 .2a.58 .58 0 0 1-.3-.5 .58 .58 0 0 1 .3-.6zM211.9 148l.3-.1a.58 .58 0 0 1 .4 .5 .58 .58 0 0 1-.4 .5l-.3 .2a.58 .58 0 0 1-.3-.5 .58 .58 0 0 1 .3-.6zM212.1 149.7l2.5 1.5M215.9 143.8l.3-.2a.58 .58 0 0 1 .4 .6 .58 .58 0 0 1-.4 .5l-.3 .2a.58 .58 0 0 1-.3-.5 .58 .58 0 0 1 .3-.6zM219.6 145.9l10.1 5.8M229.7 151.7v8.2a4.4 4.4 0 0 0 2.9 4.7h1.5l1.2-.3 1.1-.5M230.6 158.8l.3-.2a.58 .58 0 0 1 .4 .6 .58 .58 0 0 1-.4 .5l-.3 .2a.58 .58 0 0 1-.4-.5 .58 .58 0 0 1 .4-.6z"/>
<path d="M232.3 153.2l.3-.1a.58 .58 0 0 1 .3 .5 .58 .58 0 0 1-.3 .5l-.3 .2a.58 .58 0 0 1-.4-.5 .58 .58 0 0 1 .4-.6zM236.3 149l.3-.2a.58 .58 0 0 1 .3 .6 .58 .58 0 0 1-.3 .5l-.3 .2a.58 .58 0 0 1-.4-.5 .58 .58 0 0 1 .4-.6zM240.3 148.6l.3-.2a.58 .58 0 0 1 .3 .6 .58 .58 0 0 1-.3 .5l-.3 .2a.58 .58 0 0 1-.4-.5 .58 .58 0 0 1 .4-.6zM240.3 157.9l.3-.2a.58 .58 0 0 1 .3 .5 .58 .58 0 0 1-.3 .6l-.3 .1a.58 .58 0 0 1-.4-.5 .58 .58 0 0 1 .4-.5zM241.9 152.3l.3-.2a.58 .58 0 0 1 .4 .5 .58 .58 0 0 1-.4 .6l-.3 .2a.58 .58 0 0 1-.4-.6 .58 .58 0 0 1 .4-.5zM243.1 152.1a14.8 14.8 0 0 1-6.7 11.7M243.1 152.1l2.6 1.5M243.1 144v8.1M245.3 142.7l1.4 .8v7h-.8l-.2-.1M245.7 153.6a14.8 14.8 0 0 1-6.7 11.6M246.7 150.1l-1-.6v4.1M249.7 140.2l-20 11.5"/>
<path d="M250.7 142.2l3.9 2.1h.7l1.3-.4M253.2 141.9l3.4 2M20.8 178.3v3.5a1.24 1.24 0 0 0 .3 1.2M20.8 175.8h5M20.8 175.8v2.5M21.1 171h4.7v4.8M21.1 178.3v4.7M21.1 171v4.8M21.1 171a1.52 1.52 0 0 0-.3 1.6v3.2M25.8 178.3v4.7h-4.7M25.8 175.8a1.25 1.25 0 0 1 1 1.2M25.8 178.3h-5"/>
<path d="M25.8 171.5h1M26.8 177v5.1a1.25 1.25 0 0 0 .3 1.2M26.8 177a1.25 1.25 0 0 1-1 1.3M27.1 170.8v12.5M27.1 170.8a1.54 1.54 0 0 0-.3 1.5v4.7M27.1 170.8h10.7M38.1 169.6v14.9M38.1 169.6a1.14 1.14 0 0 0-.3 1.1v12.6a1.14 1.14 0 0 0 .3 1.2M38.1 169.6h13.2M51.6 168.3v17.5M51.6 168.3a1.93 1.93 0 0 0-.3 1.7v14.7a1.03 1.03 0 0 0 .3 1.1M51.6 168.3h.7"/>
<path d="M52.3 168.3v17.5M52.3 168.3l.5 .5v16.5l-.5 .5M74.6 172.8a6 6 0 0 1 10.1 3h-1.4v2.5h1.4a6 6 0 0 1-8.8 4 6 6 0 0 1-1.3-9.5zM83.3 177h1M84.2 175.8l.1 1.2M84.4 175.8a5.8 5.8 0 0 0-8.8-3.5 5.8 5.8 0 0 0 0 9.5 5.8 5.8 0 0 0 8.8-3.5M84.7 175.8l.1 1.2-.1 1.3h-.5l.1-1.3M231.7 164.2l2.5 1.5a4.7 4.7 0 0 0 4.8-.5M232.3 162.5l.3-.2a.58 .58 0 0 1 .3 .5 .58 .58 0 0 1-.3 .6l-.3 .2a.58 .58 0 0 1-.4-.6 .58 .58 0 0 1 .4-.5zM236.3 162.1l.3-.2a.58 .58 0 0 1 .3 .5 .58 .58 0 0 1-.3 .6l-.3 .2a.58 .58 0 0 1-.4-.6 .58 .58 0 0 1 .4-.5zM236.4 163.8l2.6 1.4M25.8 182.5h1"/>
<path d="M27.1 183.3h10.7M38.1 184.5h13.2M51.6 185.8h.7"/>
<circle cx="73" cy="61" r="2.99"/>
<circle cx="73" cy="61" r="3"/>
<circle cx="73" cy="61" r="2.5"/>
<circle cx="190" cy="61" r="3.5"/>
<circle cx="190" cy="61" r="3.7"/>
<circle cx="190" cy="61" r="3.3"/>
<circle cx="67.6" cy="92.5" r=".7"/>
<circle cx="70" cy="98.1" r=".7"/>
<circle cx="70" cy="86.8" r=".7"/>
<circle cx="75.6" cy="84.5" r=".7"/>
<circle cx="81.3" cy="98.1" r=".7"/>
<circle cx="81.3" cy="86.8" r=".7"/>
<circle cx="83.6" cy="92.5" r=".7"/>
<circle cx="113.1" cy="95" r=".8"/>
<circle cx="113.1" cy="100" r=".8"/>
<circle cx="113.1" cy="85" r=".8"/>
<circle cx="113.1" cy="90" r=".8"/>
<circle cx="151.1" cy="95" r=".8"/>
<circle cx="151.1" cy="100" r=".8"/>
<circle cx="151.1" cy="85" r=".8"/>
<circle cx="151.1" cy="90" r=".8"/>
<circle cx="179.4" cy="92.5" r=".7"/>
<circle cx="181.8" cy="86.8" r=".7"/>
<circle cx="181.8" cy="98.1" r=".7"/>
<circle cx="187.4" cy="84.5" r=".7"/>
<circle cx="193.1" cy="86.8" r=".7"/>
<circle cx="193.1" cy="98.1" r=".7"/>
<circle cx="195.4" cy="92.5" r=".7"/>
<circle cx="75.6" cy="100.5" r=".7"/>
<circle cx="187.4" cy="100.5" r=".7"/>
<circle cx="30.1" cy="133.8" r="3.5"/>
<circle cx="30.1" cy="133.8" r="3"/>
<circle cx="78.8" cy="177" r="6.3"/>
<circle cx="78.8" cy="177" r="8.5"/>
<circle cx="78.8" cy="177" r="7.2"/>
<circle cx="78.8" cy="177" r="8.7"/>
<circle cx="78.8" cy="177" r="7.5"/>
</g>
<g fill="none" stroke="#000" stroke-width=".2">
<path d="M64.6 12.8l-2 2M65.6 16.3l-3 3M73.9 12.4l-3.4 3.4M75.5 15.3l-5.5 5.5M76 19.3l-5.9 5.9M65.6 20.7l-3 3M65.6 25.2l-3 3M65.6 22.3l3 2.9M68.3 20.4l1.7 1.8M76 23.8l-1.4 1.4M76 23.7l1.6 1.5M77.3 20.4l.7 .8"/>
<path d="M53.9 126.4l-.3 .3M56.9 136.8l-2 2M58.4 126.4l-4.2 4.2"/>
</g>
<g fill="none" stroke="#000" stroke-width=".2" stroke-dasharray="1.3 .6">
<path d="M119.9 57.5l-.2 .2M119.9 57.5l-.2-.2M120.3 57.5h-.4M130.1 58.5v5M130.1 59.2h.5M130.5 58.8h-.4M130.6 58.6h-.1M130.6 59.2v-.6M130.6 58.6v.6M130.7 58.6h-.1M119.7 64.3l.2 .2M119.7 64.7l.2-.2"/>
<path d="M119.9 64.5h.4M119.9 64.5v-7M120.3 64.5v-7M130.1 63.2h.4M132.3 63.4l.2-.2"/>
</g>
<path d="M119.9 57.5v3.5M125.7 58h-5.4M119.9 61v3.5M120.3 64h5.4M151.1 84v16.9M113.1 100.9v-16.9" fill="none" stroke="#000" stroke-width=".2" stroke-dasharray="1.3 .6" stroke-dashoffset="-.2"/>
<path d="M119.7 64.3v-6.6M130.5 63.4v-4.8" fill="none" stroke="#000" stroke-width=".2" stroke-dasharray="1.3 .6" stroke-dashoffset=".2"/>
<path d="M125.7 58v6M132.5 62.2v1M113.1 84v-1M151.1 83v1M113.1 102v-1.1M151.1 100.9v1.1" fill="none" stroke="#000" stroke-width=".2" stroke-dasharray="1.3 .6" stroke-dashoffset=".5"/>
<path d="M130.5 63.4h1.8M132.3 63.4v-1.9" fill="none" stroke="#000" stroke-width=".2" stroke-dasharray="1.3 .6" stroke-dashoffset=".9"/>
<path d="M130.6 59.2h1.9" fill="none" stroke="#000" stroke-width=".2" stroke-dasharray="1.3 .6" stroke-dashoffset="1"/>
<path d="M124.5 56v10M124.5 58h-4.2M119.7 66v-10M120.3 64h4.2" fill="none" stroke="#000" stroke-width=".2" stroke-dasharray="1.3 .6" stroke-dashoffset=".4"/>
<path d="M119.7 61h4.8M124.5 66h-4.8" fill="none" stroke="#000" stroke-width=".2" stroke-dasharray="1.3 .6" stroke-dashoffset=".1"/>
<path d="M130.1 58.5h-4.4M125.7 63.5h4.4" fill="none" stroke="#000" stroke-width=".2" stroke-dasharray="1.3 .6" stroke-dashoffset=".3"/>
<g fill="none" stroke="#000" stroke-width=".2" stroke-dasharray="1.3 .6" stroke-dashoffset=".7">
<path d="M113.1 93.2h3.6M113.1 98.8h3.6M113.1 87.5h3.6M116.7 91.8h-3.6M116.7 97.4h-3.6M116.7 86.1h-3.6M116.7 99.8h-3.6M147.5 93.2h3.6M147.5 87.5h3.6M147.5 85.2h3.6M151.1 91.8h-3.6M151.1 86.1h-3.6"/>
<path d="M151.1 83.8h-3.6M113.1 101.2h3.6"/>
</g>
<g font-size="5.6">
<text x="224.2" y="189.3">小手臂座</text>
<text x="226" y="201.3">CHX-3</text>
</g>
<g font-size="4.1">
<text x="81.4" y="15.5">焊接</text>
<text x="88.1" y="27.7">连杆连接轴</text>
<text x="38.8" y="32.8">倒角处焊接</text>
<text x="82.2" y="37.6">此面允许的</text>
<text x="82.2" y="42.1">焊接范围</text>
<text x="85.2" y="50.3">此面可以满焊</text>
<text x="32.6" y="83.3">连杆轴座</text>
<text x="123.6" y="100.1">倒角满焊</text>
<text x="158" y="113.3">8-M8深15</text>
<text x="233.4" y="108">内侧允许的</text>
<text x="233.4" y="112.6">焊接范围</text>
<text x="30.2" y="151.6">连杆轴座</text>
<text x="12.5" y="190.7">深3</text>
<text x="58.4" y="193.2">1.5X45</text>
<text x="45.3" y="199.7">连杆连接轴</text>
</g>
<text font-size="3.9" x="167.2" y="180.1">材质：A3板</text>
<text font-size="3.5" x="162.8" y="192.3">阶段标记</text>
<g font-size="3.2">
<text x="44.2" y="210.6">5</text>
<text x="94.6" y="210.6">4</text>
<text x="245.4" y="210.9">1</text>
</g>
<g font-size="2.9" fill="#808080">
<text x="129.3" y="35.7">+0.05</text>
<text x="123" y="39.6">154</text>
<text x="131" y="39.6">0</text>
<text x="123.7" y="47.2">80</text>
<text x="105.4" y="54.7" transform="rotate(15 105.4 54.7)">R15</text>
<text x="135.1" y="56.4" transform="rotate(-34 135.1 56.4)">R40</text>
<text x="71.9" y="71.4">15</text>
<text x="99" y="69.8">15</text>
<text x="104.7" y="69.7">0.05</text>
<text x="120.5" y="69.8">24</text>
<text x="141" y="72.9" transform="rotate(-75 141 72.9)">R40</text>
<text x="156.9" y="75.2">28</text>
<text x="81.2" y="82.1" transform="rotate(-60 81.2 82.1)">R47.50</text>
<text x="111.8" y="79.4">28</text>
<text x="165.2" y="82.5" transform="rotate(-90 165.2 82.5)">230</text>
<text x="53.8" y="86.2" transform="rotate(15 53.8 86.2)">R49</text>
<text x="160.6" y="88.6">3 X</text>
<text x="166.1" y="88.6">45°</text>
<text x="89.6" y="93.7" transform="rotate(-90 89.6 93.7)">80</text>
<text x="98.8" y="93.8" transform="rotate(-90 98.8 93.8)">89</text>
<text x="102.8" y="93.8" transform="rotate(-90 102.8 93.8)">75</text>
<text x="107.3" y="93.8" transform="rotate(-90 107.3 93.8)">25</text>
<text x="65.2" y="107.3">40</text>
<text x="82.8" y="105.2" transform="rotate(36 82.8 105.2)">8-</text>
<text x="106" y="106.9">10</text>
<text x="126.7" y="106.9">190</text>
<text x="134.6" y="106.9">0.2</text>
<text x="66.5" y="113.4">65</text>
<text x="87.9" y="108.9" transform="rotate(36 87.9 108.9)">7</text>
<text x="130.1" y="111.6">210</text>
<text x="28.2" y="119.3">50</text>
<text x="54.2" y="119.3">24</text>
<text x="40.7" y="122.4">3</text>
<text x="44.7" y="122.4">0.05</text>
<text x="113" y="125.6">28</text>
<text x="131.9" y="125.4">+0.05</text>
<text x="20.6" y="130.6" transform="rotate(-90 20.6 130.6)">37</text>
<text x="49.2" y="131.9" transform="rotate(-90 49.2 131.9)">0</text>
<text x="113" y="129.2">18</text>
<text x="125.5" y="129.2">154</text>
<text x="133.6" y="129.2">0</text>
<text x="153.3" y="129.2">18</text>
<text x="45.3" y="133.6" transform="rotate(-90 45.3 133.6)">+0.10</text>
<text x="49.2" y="137.8" transform="rotate(-90 49.2 137.8)">35</text>
<text x="126.1" y="136.7" transform="rotate(36 126.1 136.7)">90°</text>
<text x="21.4" y="142" transform="rotate(-45 21.4 142)">R25</text>
<text x="108.3" y="144.2" transform="rotate(-42 108.3 144.2)">90°</text>
<text x="139.8" y="146.1" transform="rotate(-34 139.8 146.1)">90°</text>
<text x="68" y="150.5" transform="rotate(-90 68 150.5)">30 ±0.01</text>
<text x="21.7" y="159.4">12</text>
<text x="39" y="159.4">52</text>
<text x="39" y="164.8">27</text>
<text x="44.8" y="164.7">0.03</text>
<text x="58.2" y="164.8">3</text>
<text x="102.2" y="162.5">15 ±0.05</text>
<text x="58.6" y="176.4" transform="rotate(-90 58.6 176.4)">+0.05</text>
<text x="62.4" y="174.7" transform="rotate(-90 62.4 174.7)">0</text>
<text x="13" y="182" transform="rotate(-90 13 182)">M24X1.5</text>
<text x="18" y="181.9" transform="rotate(-90 18 181.9)">5</text>
<text x="62.4" y="185.3" transform="rotate(-90 62.4 185.3)">34.90</text>
<text x="31.2" y="191.3" transform="rotate(-90 31.2 191.3)">0</text>
<text x="27.4" y="193" transform="rotate(-90 27.4 193)">+0.02</text>
<text x="31.2" y="197.2" transform="rotate(-90 31.2 197.2)">25</text>
<text x="38.3" y="195" transform="rotate(-90 38.3 195)">+0.02</text>
<text x="42.1" y="193.3" transform="rotate(-90 42.1 193.3)">0</text>
<text x="42.1" y="199.2" transform="rotate(-90 42.1 199.2)">30</text>
</g>
<g font-size="2.9">
<text x="48" y="53.7" transform="rotate(-90 48 53.7)">9.50</text>
<text x="60.5" y="50.1">5</text>
<text x="115.8" y="67.4" transform="rotate(-90 115.8 67.4)">1.6</text>
<text x="131.5" y="69.7" transform="rotate(-90 131.5 69.7)">1.6</text>
<text x="53.9" y="75" transform="rotate(-90 53.9 75)">9.50</text>
<text x="212.8" y="86.6" transform="rotate(-90 212.8 86.6)">20</text>
<text x="214.7" y="103.4" transform="rotate(-90 214.7 103.4)">20</text>
<text x="31.5" y="166.8">1.6</text>
<text x="182.7" y="192.3">重量</text>
<text x="192.8" y="192.4">比例</text>
</g>
<g font-size="2.3">
<text x="65.5" y="40.7">剖面 A-A</text>
<text x="56.4" y="64.8">A</text>
<text x="81" y="64.8">A</text>
<text x="36.9" y="126.2">B</text>
<text x="37.4" y="142.5">B</text>
<text x="50.3" y="144.3">剖面 B-B</text>
<text x="145.8" y="185">年 月 日</text>
<text x="159.4" y="198">S</text>
<text x="193.3" y="198.2">1:2</text>
<text x="167.9" y="204.4">1</text>
<text x="186.3" y="204.4">1</text>
</g>
<g font-size="2.2">
<text x="136.6" y="184.8">签 名</text>
<text x="103.1" y="189.5">设计</text>
<text x="128.4" y="189.5">批 准</text>
<text x="103.1" y="194.5">审核</text>
<text x="103" y="199.6">工艺</text>
<text x="161.8" y="203.5">共</text>
<text x="167.2" y="203.5">张 第</text>
<text x="177.9" y="203.5">张</text>
<text x="101.8" y="204.4">标准化</text>
<text x="143.1" y="210.5">3</text>
<text x="193.2" y="210.5">2</text>
</g>
<g font-size="2.1">
<text x="102.8" y="184.7">标记</text>
<text x="110" y="184.8">处数</text>
</g>
<g font-size="2">
<text x="117.3" y="184.8">分区</text>
<text x="123.9" y="184.9">更改文件号</text>
</g>
</svg>
